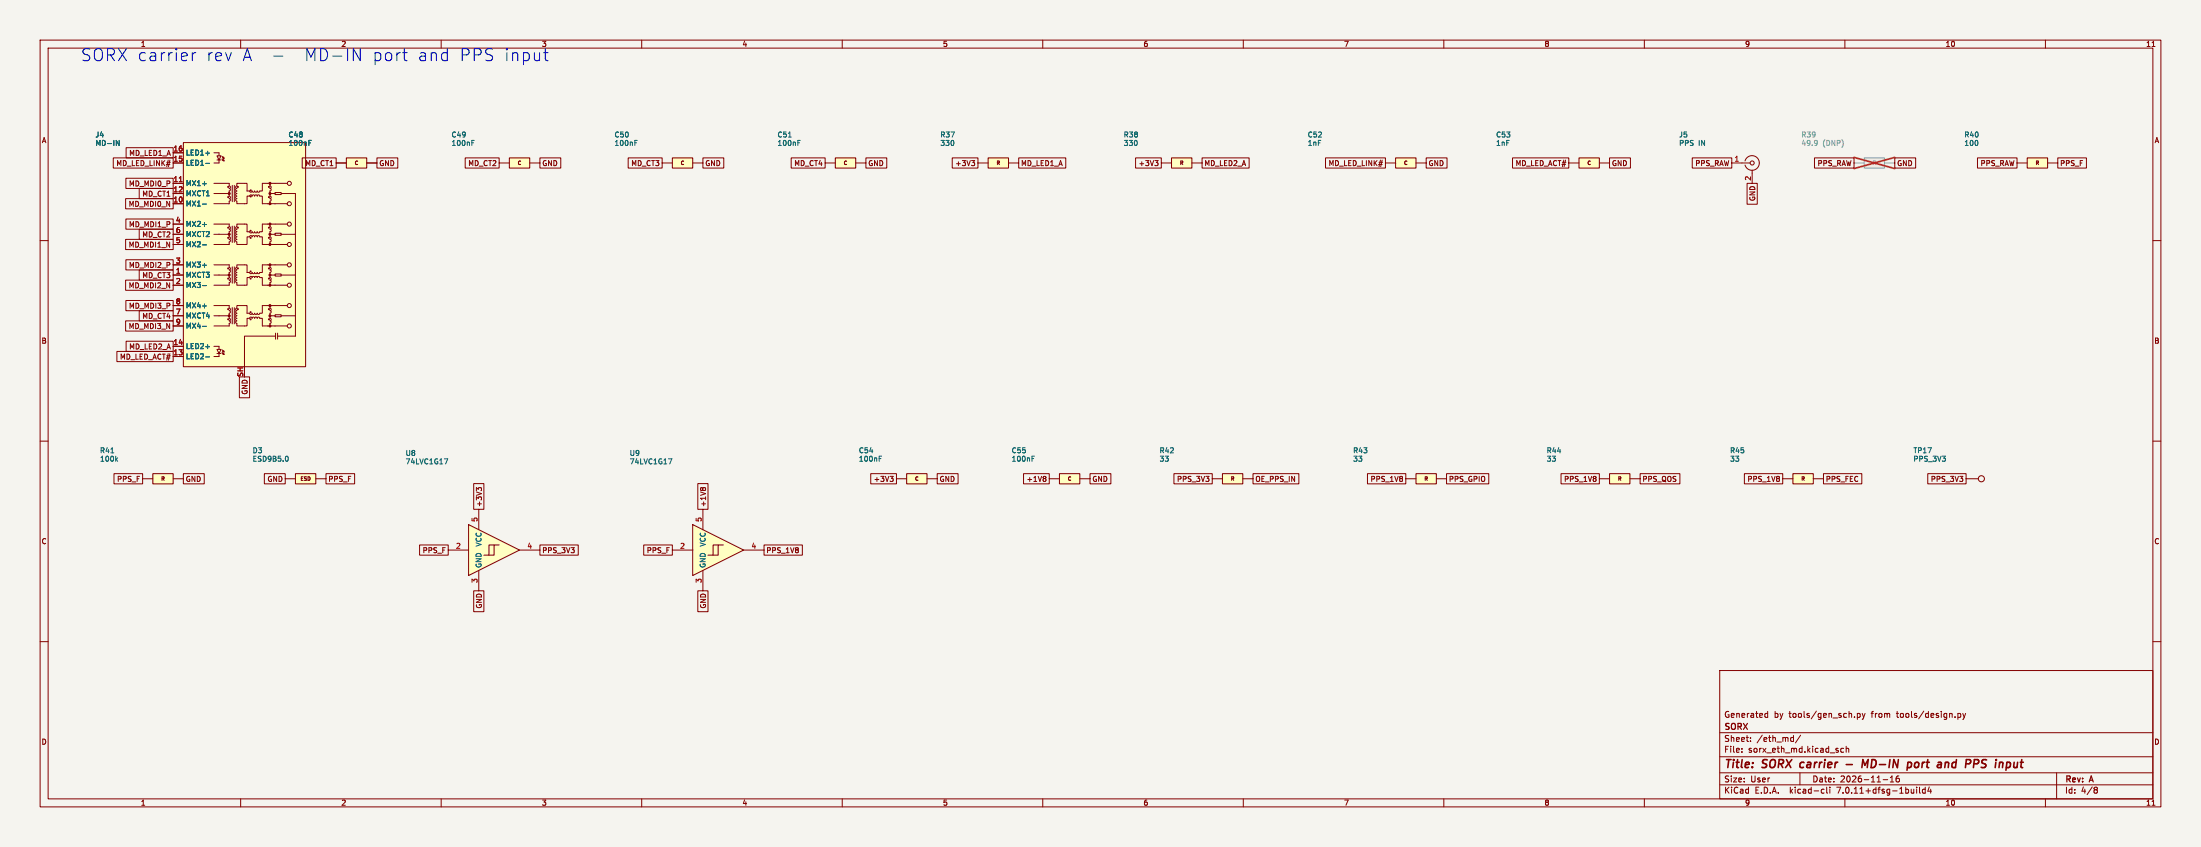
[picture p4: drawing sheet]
<svg xmlns="http://www.w3.org/2000/svg" width="549mm" height="211mm" viewBox="0 0 549 211" stroke-linecap="round" stroke-linejoin="round" font-family="sans-serif">
<path d="M0 0h548.8v211.2h-548.8z" fill="#f5f4ef" stroke="#f5f4ef" stroke-width=".25"/>
<g fill="none" stroke="#840000" stroke-width=".25">
<path d="M10 10h528.8v191.2h-528.8zM12 12h524.8v187.2h-524.8zM60 10v2M110 10v2M160 10v2M210 10v2M260 10v2M310 10v2M360 10v2M410 10v2M460 10v2M510 10v2"/>
<path d="M536.6 11.6h.7M167.6 39.4h5.1v2.5h-5.1zM208.3 39.4h5.1v2.5h-5.1zM246.4 39.4h5.1v2.5h-5.1zM292.1 39.4h5.1v2.5h-5.1zM348 39.4h5.1v2.5h-5.1zM393.7 39.4h5.1v2.5h-5.1zM505.5 39.4h5v2.5h-5zM10 60h2M165.1 40.6h2.5M172.7 40.6h2.6M205.7 40.6h2.6"/>
<path d="M213.4 40.6h2.5M243.8 40.6h2.6M251.5 40.6h2.5M289.6 40.6h2.5M297.2 40.6h2.5M345.4 40.6h2.6M353.1 40.6h2.5M391.2 40.6h2.5M398.8 40.6h2.5M431.8 40.6h4.6M435.1 40.1a1.81 1.81 0 0 1 2.8-.9 1.81 1.81 0 0 1 0 2.9 1.81 1.81 0 0 1-2.8-1M436.9 42.4v3.3"/>
<path d="M502.9 40.6h2.6M510.5 40.6h2.6M536.8 60h2M10 110h2M35.6 119.4h2.5M38.1 118.1h5.1v2.5h-5.1zM43.2 119.4h2.5M71.1 119.4h2.6M73.7 118.1h5v2.5h-5zM78.7 119.4h2.6M261.6 119.4h2.6M264.2 118.1h5v2.5h-5z"/>
<path d="M269.2 119.4h2.6M302.3 119.4h2.5M304.8 118.1h5.1v2.5h-5.1zM309.9 119.4h2.5M350.5 119.4h2.6M353.1 118.1h5v2.5h-5zM358.1 119.4h2.6M398.8 119.4h2.5M401.3 118.1h5.1v2.5h-5.1zM406.4 119.4h2.5M444.5 119.4h2.5M447 118.1h5.1v2.5h-5.1z"/>
<path d="M452.1 119.4h2.6M490.2 119.4h3.1M536.8 110h2M10 160h2M536.8 160h2M428.8 167.2h108v32h-108zM440.2 178.8h.5M440.2 178h.5M440.7 177.4v1.5M463.1 178l.4-.1 .3 .3-.1 .6h-.6M463.1 177.9v1.5M464.3 177.9l.4 1"/>
<path d="M464.7 178.9l-.4 .5M465 177.9l-.3 1M488.2 178l.4-.1 .3 .3-.2 .6h-.5M488.2 177.9v1.5M489.4 177.9l.4 1M489.8 178.9l-.4 .5M490.1 177.9l-.3 1M60 199.2v2M110 199.2v2M160 199.2v2M210 199.2v2M260 199.2v2"/>
<path d="M310 199.2v2M360 199.2v2M410 199.2v2M428.8 195.7h108M428.8 192.7h108M428.8 188.7h108M428.8 182.7h108M434.3 187.4v.2M434.3 186.7v.1M436.5 184.7v.2M436.5 184v.1M446.8 183.9l.4 .1"/>
<path d="M447.2 183.4v1.5M447.2 184.8l-.4 .1M448.8 192.7v3M449 183.3l-1.3 1.9M454.4 196.8l.4 .1M454.8 197.7l-.4 .1M455.5 196.3v1.3l.2 .2M456.3 196.3v.1M456.3 196.8v1M459.7 186.7l-.5-.1-.2 .3 .1 .6h.6M460 199.2v2M460.3 186.7h.6l.1 .9"/>
<path d="M460.3 186.1v1.5M469.5 194.4h1.2M471.3 195h.9M471.3 193.9l.4-.4v1.5M473.5 193.5l-.5 .1-.2 .2-.1 .9 .3 .3 .5-.2v-.7h-.5l-.3 .2M477.9 196.3v.1M477.9 196.8v1M478.6 196.3v1.3l.2 .2M480 196.9l-.4-.1-.3 .3 .2 .6h.5M480 196.3v1.5M481 196.2l-.3 1.1h.9M481.4 196.8v1"/>
<path d="M510 199.2v2M512.8 192.7v6.5M522.4 196.3h.3l.3 .3-.3 .3M522.4 196.9h.3M522.7 196.9l.2 .2 .1 .4-.3 .3h-.3M536.6 200.8h.7"/>
<circle cx="436.9" cy="40.6" r=".51"/>
<circle cx="494" cy="119.4" r=".76"/>
</g>
<path d="M448.9 190.3l-.1 .7 .3 .4M460.3 190.6h1.6M464.2 191.4l.3-2 .5 1.4 .8-1.4-.2 2M475.9 190.1l.7 .2v.7l-.3 .3-.5 .1M478.1 190.1l-.6 .2-.2 .7 .2 .3 .4 .1M485.4 190.1l.4 .1 .1 .2-.1 1M493.3 189.6l-.1 .7M494 191.3l.2 .1M494.3 189.6l-.1 .6M502.2 190.1l-.1 1 .2 .3h.3" fill="none" stroke="#840000" stroke-width=".4"/>
<g fill="#ffffc2" stroke="#ffffc2" stroke-width=".25">
<path d="M447 118.1h5.1v2.5h-5.1z"/>
<path d="M38.1 118.1h5.1v2.5h-5.1z"/>
<path d="M73.7 118.1h5v2.5h-5z"/>
<path d="M353.1 118.1h5v2.5h-5z"/>
<path d="M401.3 118.1h5.1v2.5h-5.1z"/>
<path d="M264.2 118.1h5v2.5h-5z"/>
<path d="M304.8 118.1h5.1v2.5h-5.1z"/>
<path d="M292.1 39.4h5.1v2.5h-5.1z"/>
<path d="M393.7 39.4h5.1v2.5h-5.1z"/>
<path d="M348 39.4h5.1v2.5h-5.1z"/>
<path d="M505.5 39.4h5v2.5h-5z"/>
<path d="M208.3 39.4h5.1v2.5h-5.1z"/>
<path d="M246.4 39.4h5.1v2.5h-5.1z"/>
<path d="M167.6 39.4h5.1v2.5h-5.1z"/>
</g>
<path d="M158.3 35.6h.4M158.3 35h.6M196.6 34.2h.7M198.9 35.6h.5M198.9 35h.6M27.6 112.9h.8M29 114.5l.3 .5M29.3 114.2l-.4 .5M71.7 113.8l.2 .4-.2 .8M257.3 114.4h.4M257.3 113.7h.6" fill="none" stroke="#006464" stroke-width=".25"/>
<path d="M464.8 39.4h5.1v2.5h-5.1z" fill="#ebeae8" stroke="#ebeae8" stroke-width=".25"/>
<path d="M464.8 39.4h5.1v2.5h-5.1zM462.3 40.6h2.5M469.9 40.6h2.5" fill="none" stroke="#9c9b98" stroke-width=".25"/>
<path d="M453 35.1l.1 .6-.1 .5M453.1 35.6l-.1 .1" fill="none" stroke="#939391" stroke-width=".25"/>
<path d="M462.3 39.2l10.1 2.8M472.4 39.2l-10.1 2.8" fill="none" stroke="#eb3a3d" stroke-width=".46"/>
<g fill="#ffffc2">
<path d="M172.7 130.8l12.7 6.4-12.7 6.3z"/>
<path d="M177.8 135.9v2.5h-1.3l2.6-2.5z"/>
<path d="M179.1 135.9h1.2l-2.5 2.5h1.3z"/>
</g>
<path d="M223.5 119.4h2.6M226.1 118.1h5v2.5h-5zM231.1 119.4h2.6M167.6 137.2h5.1M172.7 130.8l12.7 6.4-12.7 6.3zM175.3 127v5.1M179.1 135.9h-1.3v2.5h-1.3M180.3 135.9h-1.2v2.5h-1.3M185.4 137.2h5.1M175.3 142.2v5.1" fill="none" stroke="#840000" stroke-width=".25"/>
<path d="M166.7 114.4h.8l-.5 1.3M219.2 114.4h.4M219.2 113.7h.6" fill="none" stroke="#006464" stroke-width=".25"/>
<path d="M226.1 118.1h5v2.5h-5z" fill="#ffffc2" stroke="#ffffc2" stroke-width=".25"/>
<g fill="#ffffc2">
<path d="M116.8 130.8l12.7 6.4-12.7 6.3z"/>
<path d="M121.9 135.9h1.3l-2.6 2.5h1.3z"/>
<path d="M123.2 135.9h1.3l-2.6 2.5h1.3z"/>
</g>
<g fill="none" stroke="#840000" stroke-width=".25">
<path d="M28.2 39.4h15v2.5h-15zM31.4 36.8h11.8v2.6h-11.8zM43.2 38.1h2.5M45.7 35.6h30.5v55.8h-30.5zM53.3 38.1h1.3v.8M54.1 38.9h1l-.5 1zM54.1 39.9h1M54.6 39.9v.7h-1.3M55.4 39.6l.5 .5-.4-.1M55.4 39l.5 .5-.4-.1M55.8 39.8l.1 .3M55.8 39.1l.1 .4"/>
<path d="M75.3 39.4h8.5v2.5h-8.5zM86.4 39.4h5v2.5h-5zM94 39.4h5.2v2.5h-5.2zM116 39.4h8.5v2.5h-8.5zM127 39.4h5.1v2.5h-5.1zM134.6 39.4h5.2v2.5h-5.2zM156.6 39.4h8.5v2.5h-8.5zM175.3 39.4h5.2v2.5h-5.2zM197.3 39.4h8.4v2.5h-8.4zM215.9 39.4h5.2v2.5h-5.2zM237.4 39.4h6.4v2.5h-6.4zM254 39.4h11.7v2.5h-11.7z"/>
<path d="M283.1 39.4h6.5v2.5h-6.5zM299.7 39.4h11.8v2.5h-11.8zM330.5 39.4h14.9v2.5h-14.9zM355.6 39.4h5.2v2.5h-5.2zM377.1 39.4h14.1v2.5h-14.1zM401.3 39.4h5.2v2.5h-5.2zM421.9 39.4h9.9v2.5h-9.9zM452.4 39.4h9.9v2.5h-9.9zM472.4 39.4h5.2v2.5h-5.2zM493.1 39.4h9.8v2.5h-9.8zM513.1 39.4h7.1v2.5h-7.1zM31.3 49.5h11.9v2.6h-11.9z"/>
<path d="M31.3 59.7h11.9v2.5h-11.9zM31.4 54.6h11.8v2.6h-11.8zM31.4 44.4h11.8v2.6h-11.8zM34.7 57.1h8.5v2.6h-8.5zM34.7 47h8.5v2.5h-8.5zM43.2 40.6h2.5M43.2 58.4h2.5M43.2 55.9h2.5M43.2 50.8h2.5M43.2 48.3h2.5M43.2 45.7h2.5M53.3 55.9h3.8v.6l.4 .3-.4 .4 .4 .3-.4 .3v1.3l.4 .3-.4 .3 .4 .3-.4 .3v.7h-3.8"/>
<path d="M53.3 45.7h3.8v.7l.4 .3-.4 .3 .4 .3-.4 .3v1.3l.4 .3-.4 .3 .4 .3-.4 .4v.6h-3.8M53.3 58.4h3.8M53.3 48.3h3.8M57.9 46.2v4.1M57.9 56.4v4.1M58.4 46.2v4.1M58.4 56.4v4.1M59.1 55.9h2.5v1.9h.6l.3 .3 .4-.3 .3 .3 .3-.3 .3 .3 .3-.3 .3 .3 .4-.3h.6v-1.9h1.9v.6l.3 .3-.3 .4 .3 .3-.3 .3v1.3l.3 .3-.3 .3 .3 .3-.3 .3v.7h-1.9v-1.9h-.6l-.3-.3-.4 .3-.3-.3-.3 .3-.3-.3-.3 .3-.3-.3-.4 .3h-.6v1.9h-2.5v-.7l-.3-.3 .3-.3-.3-.3 .3-.3-.3-.3 .3-.4-.3-.3 .3-.3-.3-.3 .3-.3-.3-.4 .3-.3zM59.1 45.7h2.5v1.9h.6l.3 .3 .4-.3 .3 .3 .3-.3 .3 .3 .3-.3 .3 .3 .4-.3h.6v-1.9h1.9v.7l.3 .3-.3 .3 .3 .3-.3 .3v1.3l.3 .3-.3 .3 .3 .4-.3 .3v.6h-1.9v-1.9h-.6l-.3-.3-.4 .3-.3-.3-.3 .3-.3-.3-.3 .3-.3-.3-.4 .3h-.6v1.9h-2.5v-.6l-.3-.3 .3-.4-.3-.3 .3-.3-.3-.3 .3-.3-.3-.3 .3-.4-.3-.3 .3-.3-.3-.3 .3-.3zM67.3 58.4h1.3M67.3 55.9h4.3M67.3 50.8h4.3"/>
<path d="M67.3 48.3h1.3M67.3 45.7h4.3M68.6 58.2h1.5v.5h-1.5zM68.6 48h1.5v.5h-1.5zM70.1 58.4h3.6M70.1 48.3h3.6v35.5h-4.5M83.8 40.6h2.6M91.4 40.6h2.6M124.5 40.6h2.5M132.1 40.6h2.5M242.2 40h.8l-.4 .5M242.8 40.5l.2 .3-.2 .5"/>
<path d="M288 40h.7l-.4 .5M288.5 40.5l.2 .3-.2 .5M435.6 45.7h2.5v5.2h-2.5zM31.3 69.8h11.9v2.6h-11.9zM31.4 64.8h11.8v2.5h-11.8zM31.4 74.9h11.8v2.6h-11.8zM34.7 67.3h8.5v2.6h-8.5zM34.7 77.5h8.5v2.5h-8.5zM43.2 78.7h2.5M43.2 76.2h2.5M43.2 71.1h2.5M43.2 68.6h2.5"/>
<path d="M43.2 66h2.5M43.2 61h2.5M53.3 76.2h3.8v.6l.4 .3-.4 .4 .4 .3-.4 .3v1.3l.4 .3-.4 .3 .4 .3-.4 .3v.7h-3.8M53.3 66h3.8v.7l.4 .3-.4 .3 .4 .3-.4 .3v1.3l.4 .3-.4 .3 .4 .4-.4 .3v.6h-3.8M53.3 78.7h3.8M53.3 68.6h3.8M57.9 66.5v4.1M57.9 76.7v4.1M58.4 66.5v4.1M58.4 76.7v4.1M59.1 76.2h2.5v1.9h.6l.3 .3 .4-.3 .3 .3 .3-.3 .3 .3 .3-.3 .3 .3 .4-.3h.6v-1.9h1.9v.6l.3 .4-.3 .3 .3 .3-.3 .3v1.3l.3 .3-.3 .3 .3 .3-.3 .3v.7h-1.9v-1.9h-.6l-.3-.3-.4 .3-.3-.3-.3 .3-.3-.3-.3 .3-.3-.3-.4 .3h-.6v1.9h-2.5v-.7l-.3-.3 .3-.3-.3-.3 .3-.3-.3-.3 .3-.4-.3-.3 .3-.3-.3-.3 .3-.3-.3-.3 .3-.4zM59.1 66h2.5v1.9h.6l.3 .3 .4-.3 .3 .3 .3-.3 .3 .3 .3-.3 .3 .3 .4-.3h.6v-1.9h1.9v.7l.3 .3-.3 .3 .3 .3-.3 .3v1.3l.3 .3-.3 .3 .3 .4-.3 .3v.6h-1.9v-1.9h-.6l-.3-.3-.4 .3-.3-.3-.3 .3-.3-.3-.3 .3-.3-.3-.4 .3h-.6v1.9h-2.5v-.6l-.3-.3 .3-.4-.3-.3 .3-.3-.3-.3 .3-.3-.3-.3 .3-.4-.3-.3 .3-.3-.3-.3 .3-.3z"/>
<path d="M67.3 78.7h1.3M67.3 76.2h4.3M67.3 71.1h4.3M67.3 68.6h1.3M67.3 66h4.3M67.3 61h4.3M68.6 78.5h1.5v.5h-1.5zM68.6 68.3h1.5v.5h-1.5zM70.1 78.7h3.6M70.1 68.6h3.6M29.1 87.6h14.1v2.6h-14.1zM31.3 80h11.9v2.6h-11.9z"/>
<path d="M31.4 85.1h11.8v2.5h-11.8zM43.2 81.3h2.5M43.2 88.9h2.5M43.2 86.4h2.5M53.3 86.4h1.3v.7M54.1 87.1h1l-.5 1zM54.1 88.1h1M54.6 88.1v.8h-1.3M55.4 87.9l.5 .5-.4-.1M55.4 87.2l.5 .6-.4-.2M55.8 88l.1 .4M55.8 87.4l.1 .4"/>
<path d="M59.7 94h2.5v5.2h-2.5zM67.3 81.3h4.3M68.7 83.8h-7.7v7.6M68.7 83.1v1.5M69.2 83.1v1.5M28.4 118.1h7.2v2.6h-7.2zM45.7 118.1h5.2v2.6h-5.2zM65.9 118.1h5.2v2.6h-5.2zM81.3 118.1h7.1v2.6h-7.1zM217.1 118.1h6.4v2.6h-6.4zM221.9 118.8h.8l-.4 .5M222.5 119.3l.2 .2-.2 .6"/>
<path d="M233.7 118.1h5.2v2.6h-5.2zM255.2 118.1h6.4v2.6h-6.4zM260.6 118.8l.2 .2-.2 .3 .2 .5-.2 .3M271.8 118.1h5.2v2.6h-5.2zM292.7 118.1h9.6v2.6h-9.6zM312.4 118.1h11.5v2.6h-11.5zM341 118.1h9.5v2.6h-9.5zM360.7 118.1h10.5v2.6h-10.5zM389.2 118.1h9.6v2.6h-9.6zM408.9 118.1h10v2.6h-10zM434.9 118.1h9.6v2.6h-9.6zM454.7 118.1h9.5v2.6h-9.5z"/>
<path d="M480.7 118.1h9.5v2.6h-9.5zM104.6 135.9h7.2v2.5h-7.2zM111.8 137.2h5M116.8 130.8l12.7 6.4-12.7 6.3zM118.1 120.6h2.6v6.4h-2.6zM119.3 121.8l.2-.2 .6 .2M119.3 122l-.5-.4v.8M119.4 127v5.1M123.2 135.9h-1.3v2.5h-1.3M124.5 135.9h-1.3v2.5h-1.3M129.5 137.2h5.1M134.6 135.9h9.6v2.5h-9.6z"/>
<path d="M160.5 135.9h7.1v2.5h-7.1zM174 120.6h2.5v6.4h-2.5zM174.7 121.8l.2-.2 .3 .2 .5-.2 .2 .2M190.5 135.9h9.6v2.5h-9.6zM118.1 147.3h2.6v5.2h-2.6zM119.4 142.2v5.1M174 147.3h2.5v5.2h-2.5z"/>
<circle cx="72.1" cy="45.7" r=".51"/>
<circle cx="72.1" cy="50.8" r=".51"/>
<circle cx="72.1" cy="55.9" r=".51"/>
<circle cx="72.1" cy="66" r=".51"/>
<circle cx="72.1" cy="61" r=".51"/>
<circle cx="72.1" cy="76.2" r=".51"/>
<circle cx="72.1" cy="71.1" r=".51"/>
<circle cx="72.1" cy="81.3" r=".51"/>
</g>
<g fill="none" stroke="#006464" stroke-width=".25">
<path d="M29 35l.7 1.3v-1.3M51.3 38.2h1M77 35.6h.4M77 35h.6M117.7 35.6h.4M117.7 35h.6M50.5 50.9h1M50.5 45.8h1M50.5 56h1M51.3 40.7h1M50.5 71.2h1M50.5 66.1h1"/>
<path d="M50.5 61.1h1M50.5 76.3h1M50.5 81.4h1M51.3 89h1M51.3 86.5h1M110.8 114.4h.8l-.5 1.3"/>
</g>
<g fill="#ffffc2" stroke="#ffffc2" stroke-width=".25">
<path d="M127 39.4h5.1v2.5h-5.1z"/>
<path d="M86.4 39.4h5v2.5h-5z"/>
<path d="M45.7 35.6h30.5v55.8h-30.5z"/>
</g>
<g fill="#840000" stroke="#840000" stroke-width=".25">
<circle cx="57.1" cy="78.7" r=".25"/>
<circle cx="57.1" cy="68.6" r=".25"/>
<circle cx="57.1" cy="58.4" r=".25"/>
<circle cx="57.1" cy="48.3" r=".25"/>
<circle cx="67.3" cy="81.3" r=".25"/>
<circle cx="67.3" cy="78.7" r=".25"/>
<circle cx="67.3" cy="76.2" r=".25"/>
<circle cx="67.3" cy="71.1" r=".25"/>
<circle cx="67.3" cy="68.6" r=".25"/>
<circle cx="67.3" cy="66" r=".25"/>
<circle cx="67.3" cy="61" r=".25"/>
<circle cx="67.3" cy="58.4" r=".25"/>
<circle cx="67.3" cy="55.9" r=".25"/>
<circle cx="67.3" cy="50.8" r=".25"/>
<circle cx="67.3" cy="48.3" r=".25"/>
<circle cx="67.3" cy="45.7" r=".25"/>
<circle cx="56.9" cy="79.6" r=".13"/>
<circle cx="56.9" cy="77.1" r=".13"/>
<circle cx="56.9" cy="69.5" r=".13"/>
<circle cx="56.9" cy="66.9" r=".13"/>
<circle cx="56.9" cy="59.3" r=".13"/>
<circle cx="56.9" cy="56.8" r=".13"/>
<circle cx="56.9" cy="49.1" r=".13"/>
<circle cx="56.9" cy="46.6" r=".13"/>
<circle cx="59.3" cy="77.1" r=".13"/>
<circle cx="59.3" cy="66.9" r=".13"/>
<circle cx="59.3" cy="56.8" r=".13"/>
<circle cx="59.3" cy="46.6" r=".13"/>
<circle cx="62.5" cy="79.6" r=".13"/>
<circle cx="62.5" cy="77.9" r=".13"/>
<circle cx="62.5" cy="69.5" r=".13"/>
<circle cx="62.5" cy="67.7" r=".13"/>
<circle cx="62.5" cy="59.3" r=".13"/>
<circle cx="62.5" cy="57.5" r=".13"/>
<circle cx="62.5" cy="49" r=".13"/>
<circle cx="62.5" cy="47.5" r=".13"/>
<circle cx="67.1" cy="79.6" r=".13"/>
<circle cx="67.1" cy="77.1" r=".13"/>
<circle cx="67.1" cy="69.5" r=".13"/>
<circle cx="67.1" cy="66.9" r=".13"/>
<circle cx="67.1" cy="59.3" r=".13"/>
<circle cx="67.1" cy="56.8" r=".13"/>
<circle cx="67.1" cy="49.1" r=".13"/>
<circle cx="67.1" cy="46.6" r=".13"/>
</g>
<path d="M44.7 45.3h.7" fill="none" stroke="#a90000" stroke-width=".25"/>
<g fill="none" stroke="#0000c2" stroke-width=".25">
<path d="M48 13.1v2M48.8 13.1a.77 .77 0 0 0-.8 .6M68.2 14h2.3M89.8 12.1v3l-1.7-3v3M100.4 13.1h1.1M100.8 12.1v2.6l.2 .3 .5 .1M110.7 13.1l.8 .2M111.5 15l-.8 .1M111.5 12.1v3M134.5 13.1v2M134.5 14.8l-.1 .2M135.5 13.1h1.2"/>
<path d="M136 12.1v2.6l.1 .3 .6 .1"/>
</g>
<g font-size="4.2" fill="#0000c2">
<text x="20" y="15.5">SORX carrier</text>
<text x="51" y="15.5">rev</text>
<text x="59.9" y="15.5">A</text>
<text x="74.7" y="15.5">MD-IN</text>
<text x="91.6" y="15.5">port</text>
<text x="102.7" y="15.5">and</text>
<text x="113" y="15.5">PPS input</text>
</g>
<g font-size="2.8" fill="#840000">
<text x="429.8" y="192.1">Title:</text>
<text x="439.5" y="192.1">SORX</text>
<text x="449.7" y="192.1">carrier</text>
<text x="466.7" y="192.1">MD-IN</text>
<text x="478.8" y="192.1">port</text>
<text x="487.2" y="192.1">and</text>
<text x="494.9" y="192.1">PPS</text>
<text x="503.1" y="192.1">input</text>
</g>
<g font-size="2.1" fill="#840000">
<text x="429.8" y="179.2">Generated</text>
<text x="442.3" y="179.2">by</text>
<text x="446.1" y="179.2">tools/gen_sch.py</text>
<text x="466.8" y="179.2">from</text>
<text x="473.2" y="179.2">tools/design.py</text>
<text x="429.8" y="185.2">Sheet:</text>
<text x="429.8" y="182.4">SORX</text>
<text x="438" y="185.2">/eth_md/</text>
<text x="429.8" y="187.9">File:</text>
<text x="435.9" y="187.9">sorx_eth_md.kicad_sch</text>
<text x="429.8" y="195.3">Size:</text>
<text x="436.5" y="195.3">User</text>
<text x="451.8" y="195.3">Date:</text>
<text x="458.8" y="195.3">2026-11-16</text>
<text x="514.8" y="195.5">Rev:</text>
<text x="521.2" y="195.5">A</text>
<text x="429.8" y="198.1">KiCad</text>
<text x="437.5" y="198.1">E.D.A.</text>
<text x="446.4" y="198.1">kicad-cli</text>
<text x="458.3" y="198.1">7.0.11+dfsg-1build4</text>
<text x="514.8" y="198.1">Id:</text>
<text x="518.9" y="198.1">4/8</text>
</g>
<g font-size="1.8" fill="#840000">
<text x="35" y="11.9">1</text>
<text x="85" y="11.9">2</text>
<text x="135" y="11.9">3</text>
<text x="185" y="11.9">4</text>
<text x="235" y="11.9">5</text>
<text x="285" y="11.9">6</text>
<text x="335" y="11.9">7</text>
<text x="385" y="11.9">8</text>
<text x="435" y="11.9">9</text>
<text x="485" y="11.9">10</text>
<text x="535" y="11.9">11</text>
<text x="10.3" y="35.9">A</text>
<text x="537.1" y="35.9">A</text>
<text x="28.9" y="41.6">MD_LED_LINK#</text>
<text x="32.1" y="39.1">MD_LED1_A</text>
<text x="76" y="41.6">MD_CT1</text>
<text x="94.5" y="41.6">GND</text>
<text x="116.6" y="41.6">MD_CT2</text>
<text x="135.1" y="41.6">GND</text>
<text x="157.3" y="41.6">MD_CT3</text>
<text x="175.7" y="41.6">GND</text>
<text x="197.9" y="41.6">MD_CT4</text>
<text x="216.4" y="41.6">GND</text>
<text x="238.1" y="41.6">+3V3</text>
<text x="254.5" y="41.6">MD_LED1_A</text>
<text x="283.8" y="41.6">+3V3</text>
<text x="300.2" y="41.6">MD_LED2_A</text>
<text x="331.2" y="41.6">MD_LED_LINK#</text>
<text x="356.1" y="41.6">GND</text>
<text x="377.8" y="41.6">MD_LED_ACT#</text>
<text x="401.8" y="41.6">GND</text>
<text x="422.6" y="41.6">PPS_RAW</text>
<text x="453.1" y="41.6">PPS_RAW</text>
<text x="472.9" y="41.6">GND</text>
<text x="493.7" y="41.6">PPS_RAW</text>
<text x="513.6" y="41.6">PPS_F</text>
<text x="32" y="46.7">MD_MDI0_P</text>
<text x="32" y="51.8">MD_MDI0_N</text>
<text x="35.4" y="49.2">MD_CT1</text>
<text x="437.8" y="50.3" transform="rotate(-90 437.8 50.3)">GND</text>
<text x="32" y="56.8">MD_MDI1_P</text>
<text x="35.4" y="59.4">MD_CT2</text>
<text x="32" y="61.9">MD_MDI1_N</text>
<text x="32" y="67">MD_MDI2_P</text>
<text x="35.4" y="69.5">MD_CT3</text>
<text x="32" y="72.1">MD_MDI2_N</text>
<text x="32" y="77.2">MD_MDI3_P</text>
<text x="32" y="82.2">MD_MDI3_N</text>
<text x="35.4" y="79.7">MD_CT4</text>
<text x="10.3" y="85.9">B</text>
<text x="29.8" y="89.9">MD_LED_ACT#</text>
<text x="32.1" y="87.3">MD_LED2_A</text>
<text x="537" y="85.9">B</text>
<text x="61.9" y="98.5" transform="rotate(-90 61.9 98.5)">GND</text>
<text x="29.1" y="120.3">PPS_F</text>
<text x="46.2" y="120.3">GND</text>
<text x="66.6" y="120.3">GND</text>
<text x="81.8" y="120.3">PPS_F</text>
<text x="217.8" y="120.3">+3V3</text>
<text x="234.2" y="120.3">GND</text>
<text x="255.9" y="120.3">+1V8</text>
<text x="272.3" y="120.3">GND</text>
<text x="293.4" y="120.3">PPS_3V3</text>
<text x="312.9" y="120.3">OE_PPS_IN</text>
<text x="341.6" y="120.3">PPS_1V8</text>
<text x="361.2" y="120.3">PPS_GPIO</text>
<text x="389.9" y="120.3">PPS_1V8</text>
<text x="409.4" y="120.3">PPS_QOS</text>
<text x="435.6" y="120.3">PPS_1V8</text>
<text x="455.1" y="120.3">PPS_FEC</text>
<text x="481.3" y="120.3">PPS_3V3</text>
<text x="120.3" y="126.5" transform="rotate(-90 120.3 126.5)">+3V3</text>
<text x="176.2" y="126.5" transform="rotate(-90 176.2 126.5)">+1V8</text>
<text x="10.3" y="135.9">C</text>
<text x="537" y="135.9">C</text>
<text x="105.3" y="138.1">PPS_F</text>
<text x="135.1" y="138.1">PPS_3V3</text>
<text x="161.2" y="138.1">PPS_F</text>
<text x="191" y="138.1">PPS_1V8</text>
<text x="120.3" y="151.9" transform="rotate(-90 120.3 151.9)">GND</text>
<text x="176.2" y="151.9" transform="rotate(-90 176.2 151.9)">GND</text>
<text x="10.3" y="185.9">D</text>
<text x="537" y="185.9">D</text>
<text x="35" y="201.1">1</text>
<text x="85" y="201.1">2</text>
<text x="135" y="201.1">3</text>
<text x="185" y="201.1">4</text>
<text x="235" y="201.1">5</text>
<text x="285" y="201.1">6</text>
<text x="335" y="201.1">7</text>
<text x="385" y="201.1">8</text>
<text x="435" y="201.1">9</text>
<text x="485" y="201.1">10</text>
<text x="535" y="201.1">11</text>
</g>
<g font-size="1.8" fill="#006464">
<text x="23.7" y="34.5">J4</text>
<text x="71.8" y="34.5">C48</text>
<text x="112.5" y="34.5">C49</text>
<text x="153.1" y="34.5">C50</text>
<text x="193.7" y="34.5">C51</text>
<text x="234.3" y="34.5">R37</text>
<text x="280.1" y="34.5">R38</text>
<text x="326" y="34.5">C52</text>
<text x="372.9" y="34.5">C53</text>
<text x="418.6" y="34.5">J5</text>
<text x="489.7" y="34.5">R40</text>
<text x="23.7" y="36.6">MD-IN</text>
<text x="46.2" y="41.5">LED1-</text>
<text x="46.2" y="39">LED1+</text>
<text x="71.8" y="36.6">100nF</text>
<text x="112.5" y="36.6">100nF</text>
<text x="153.1" y="36.6">100nF</text>
<text x="193.7" y="36.6">100nF</text>
<text x="234.3" y="36.6">330</text>
<text x="280.1" y="36.6">330</text>
<text x="326" y="36.6">1nF</text>
<text x="372.9" y="36.6">1nF</text>
<text x="418.6" y="36.6">PPS</text>
<text x="423.5" y="36.6">IN</text>
<text x="489.7" y="36.6">100</text>
<text x="46.2" y="46.6">MX1+</text>
<text x="46.2" y="51.7">MX1-</text>
<text x="46.2" y="49.1">MXCT1</text>
<text x="46.2" y="56.7">MX2+</text>
<text x="46.2" y="59.3">MXCT2</text>
<text x="46.2" y="61.8">MX2-</text>
<text x="46.2" y="69.4">MXCT3</text>
<text x="46.2" y="72">MX3-</text>
<text x="46.2" y="66.9">MX3+</text>
<text x="46.2" y="77.1">MX4+</text>
<text x="46.2" y="79.6">MXCT4</text>
<text x="46.2" y="82.1">MX4-</text>
<text x="46.2" y="89.8">LED2-</text>
<text x="46.2" y="87.2">LED2+</text>
<text x="24.8" y="113.2">R41</text>
<text x="62.9" y="113.2">D3</text>
<text x="101" y="113.9">U8</text>
<text x="156.9" y="113.9">U9</text>
<text x="214" y="113.2">C54</text>
<text x="252.1" y="113.2">C55</text>
<text x="289" y="113.2">R42</text>
<text x="337.3" y="113.2">R43</text>
<text x="385.5" y="113.2">R44</text>
<text x="431.3" y="113.2">R45</text>
<text x="477" y="113.2">TP17</text>
<text x="24.8" y="115.3">100k</text>
<text x="62.9" y="115.3">ESD9B5.0</text>
<text x="101" y="116">74LVC1G17</text>
<text x="156.9" y="116">74LVC1G17</text>
<text x="214" y="115.3">100nF</text>
<text x="252.1" y="115.3">100nF</text>
<text x="289" y="115.3">33</text>
<text x="337.3" y="115.3">33</text>
<text x="385.5" y="115.3">33</text>
<text x="431.3" y="115.3">33</text>
<text x="477" y="115.3">PPS_3V3</text>
<text x="120.2" y="136.4" transform="rotate(-90 120.2 136.4)">VCC</text>
<text x="176.1" y="136.4" transform="rotate(-90 176.1 136.4)">VCC</text>
<text x="120.2" y="141.7" transform="rotate(-90 120.2 141.7)">GND</text>
<text x="176.1" y="141.7" transform="rotate(-90 176.1 141.7)">GND</text>
</g>
<g font-size="1.8" fill="#939391">
<text x="449" y="34.5">R39</text>
<text x="449" y="36.6">49.9</text>
<text x="454.4" y="36.6">(DNP)</text>
</g>
<g font-size="1.8" fill="#a90000">
<text x="43.1" y="40.4">15</text>
<text x="43.1" y="37.8">16</text>
<text x="432.4" y="40.4">1</text>
<text x="43.1" y="45.5">11</text>
<text x="436.6" y="45.2" transform="rotate(-90 436.6 45.2)">2</text>
<text x="43.1" y="50.5">10</text>
<text x="43.1" y="48">12</text>
<text x="43.7" y="55.6">4</text>
<text x="43.7" y="58.2">6</text>
<text x="43.7" y="65.8">3</text>
<text x="43.7" y="60.7">5</text>
<text x="43.7" y="68.3">1</text>
<text x="43.7" y="70.9">2</text>
<text x="43.7" y="75.9">8</text>
<text x="43.7" y="78.5">7</text>
<text x="43.7" y="81">9</text>
<text x="43.1" y="88.6">13</text>
<text x="43.1" y="86.1">14</text>
<text x="60.7" y="94.1" transform="rotate(-90 60.7 94.1)">SH</text>
<text x="119.1" y="130.2" transform="rotate(-90 119.1 130.2)">5</text>
<text x="175" y="130.2" transform="rotate(-90 175 130.2)">5</text>
<text x="113.6" y="136.9">2</text>
<text x="131.4" y="136.9">4</text>
<text x="169.5" y="136.9">2</text>
<text x="187.3" y="136.9">4</text>
<text x="119.1" y="145.5" transform="rotate(-90 119.1 145.5)">3</text>
<text x="175" y="145.5" transform="rotate(-90 175 145.5)">3</text>
</g>
<g font-size="1.3" fill="#840000">
<text x="88.4" y="41.3">C</text>
<text x="129" y="41.3">C</text>
<text x="169.7" y="41.3">C</text>
<text x="210.3" y="41.3">C</text>
<text x="248.4" y="41.3">R</text>
<text x="294.1" y="41.3">R</text>
<text x="350" y="41.3">C</text>
<text x="395.7" y="41.3">C</text>
<text x="507.5" y="41.3">R</text>
<text x="40.1" y="120">R</text>
<text x="74.8" y="120">ESD</text>
<text x="228.1" y="120">C</text>
<text x="266.2" y="120">C</text>
<text x="306.8" y="120">R</text>
<text x="355.1" y="120">R</text>
<text x="403.3" y="120">R</text>
<text x="449.1" y="120">R</text>
</g>
<text font-size="1.3" fill="#9c9b98" x="466.8" y="41.3">R</text>
</svg>
